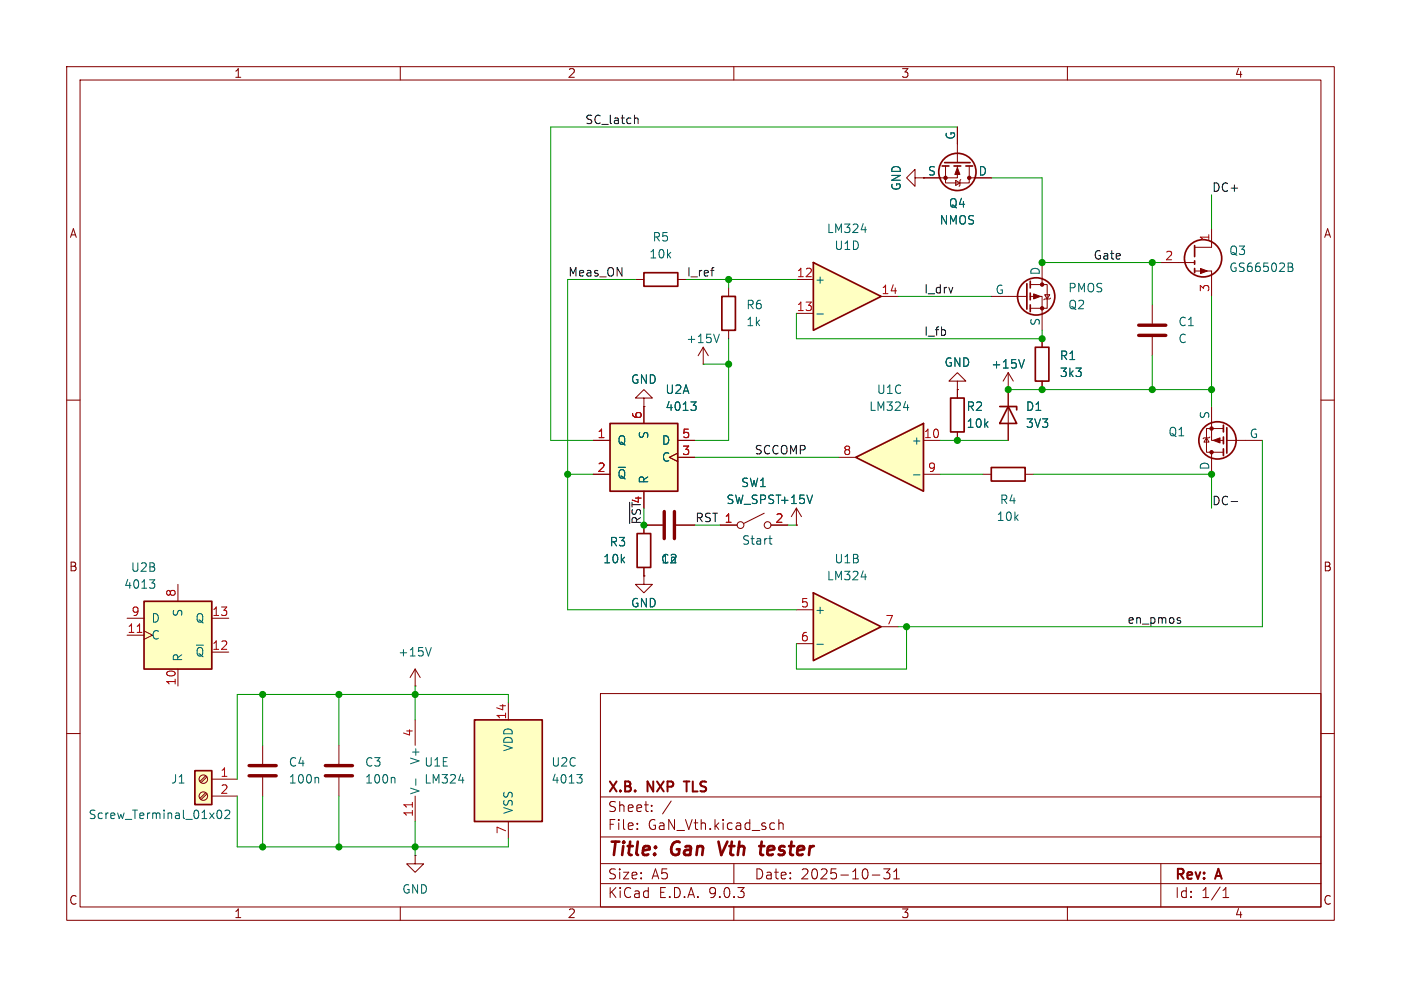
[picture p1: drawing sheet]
<svg xmlns="http://www.w3.org/2000/svg" width="210mm" height="148mm" viewBox="0 0 210 148" stroke-linecap="round" stroke-linejoin="round" font-family="sans-serif">
<g fill="none" stroke="#840000" stroke-width=".15">
<path d="M10 10h190v128h-190zM12 12h186v124h-186zM60 10v2M110 10v2M160 10v2M137.2 26.7v-1.3l-1.3 1.3 1.3 1.2v-1.2h1.2M138.4 26.7h.1M156.2 50.8v1.3M156.2 57.2v1.2M10 60h2M198 60h2M10 110h2"/>
<path d="M90 104h108v32h-108zM90 119.5h108M198 110h2M60 136v2M90 132.5h108M90 129.5h108M90 125.5h108M95.5 124.2v.2M95.5 123.5v.1M97.7 121.5v.2M97.7 120.8v.1M100.6 120.1l-1.3 1.9"/>
<path d="M110 136v2M110 129.5v3M116.8 122.9v1.5M116.8 123.5a.37 .37 0 0 1 .6 .1v.8M130.8 131.2h1.1M132.5 130.3h.9l-.5 .6a.41 .41 0 0 1 .5 .2v.4l-.1 .2-.6 .1-.2-.2M134 131.8h.8M134 130.7l.4-.4v1.5M160 136v2M174 129.5v6.5M183.3 134.6h.9M183.3 133.5l.5-.4v1.5"/>
</g>
<path d="M107.7 126.2l.4 2M113.8 126.9h.8M114 128.1l.4 .1M114.2 126.2l-.2 1.7" fill="none" stroke="#840000" stroke-width=".4"/>
<path d="M102.5 117.2h.8" fill="none" stroke="#840000" stroke-width=".3"/>
<path d="M155.2 52.1h2v5.1h-2z" fill="none" stroke="#840000" stroke-width=".25"/>
<path d="M121.9 39.4l10.2 5.1-10.2 5z" fill="#ffffc2"/>
<g fill="none" stroke="#840000" stroke-width=".25">
<path d="M121.9 39.4l10.2 5.1-10.2 5zM179.1 36.8v1.7M179.1 39.1v.5M153.9 42.5v3.9M154.4 42.2v1M154.4 43.9v1.1M154.4 45.7v1M179.1 40.3v.6"/>
<circle cx="180.3" cy="38.7" r="2.79"/>
<circle cx="155.3" cy="44.4" r="2.79"/>
</g>
<path d="M156.2 39.4v3.3M174 39.4h5.1M181.6 34.3v2.8h-2.5M119.4 41.9h2.5M119.4 47h2.5M132.1 44.5h2.5M148.6 44.5h5.3M154.4 42.7h2.6v3.5h-2.6M154.4 44.5h1.8v5M156.6 44.2h.8l-.4 .6zM157.5 44.7l-.1 .1h-.8l-.1 .2M179.1 40.6h2.5v3.9" fill="none" stroke="#840000" stroke-width=".15"/>
<path d="M129.1 34.4h.8M193.1 39.4h.4l.2 .2 .1 .2-.3 .2M122.4 47.1h1M193.1 40h.4M193.5 40a.34 .34 0 0 1 .3 .4 .34 .34 0 0 1-.2 .3h-.5" fill="none" stroke="#006464" stroke-width=".15"/>
<g fill="#840000" stroke="#840000" stroke-width=".15">
<path d="M154.9 44.1l1.1 .4-1.1 .3z"/>
<path d="M180 40.3l1 .3-1 .4z"/>
<circle cx="156.2" cy="42.7" r=".25"/>
<circle cx="156.2" cy="46.2" r=".25"/>
</g>
<path d="M91.4 63.5h10.2v10.2h-10.2z" fill="#ffffc2"/>
<path d="M142.5 59.7h2v5.1h-2zM91.4 63.5h10.2v10.2h-10.2zM149.9 61h2.5v.5M151.1 61l1.3 2.5h-2.5zM95.5 80h2v5.1h-2z" fill="none" stroke="#840000" stroke-width=".25"/>
<g fill="none" stroke="#840000" stroke-width=".15">
<path d="M143.5 58.4v1.3M151.1 58.4v7.6M88.9 66h2.5M88.9 71.1h2.5M96.5 61v2.5M99.3 78.7h-2.8v1.3M101.3 78.7h2.8M101.6 67.9l-1.3 .7 1.3 .6M101.6 66h2.5M101.6 68.6h2.5M143.5 64.8v1.2M96.5 86.4v1.2h1.3l-1.3 1.3-1.3-1.3h1.3"/>
<path d="M96.5 86.4h.1M96.5 85.1v1.3M62.2 102.9h.1M62.2 100.3l-.7 1.3M62.2 100.3l.8 1.3M62.2 100.3v2.6M62.2 128.3v1.2h1.3l-1.3 1.3-1.2-1.3h1.2M62.2 128.3h.1"/>
</g>
<path d="M103.6 60.3h.7l-.4 .5M104.1 60.8l.2 .2v.3l-.2 .2M64.6 97.1l-.4 1.3" fill="none" stroke="#006464" stroke-width=".15"/>
<path d="M99.6 76.7v4.1M101.1 76.7v4.1" fill="none" stroke="#840000" stroke-width=".51"/>
<path d="M121.9 88.9l10.2 5.1-10.2 5.1z" fill="#ffffc2"/>
<g fill="none" stroke="#840000" stroke-width=".25">
<path d="M96.5 40.9h5.1v2h-5.1zM183.4 63.8v1M183.4 65.5v1M183.4 67.3v1M183.9 64.1v3.8M121.9 88.9l10.2 5.1-10.2 5.1z"/>
<circle cx="182.5" cy="66" r="2.79"/>
</g>
<g fill="none" stroke="#840000" stroke-width=".15">
<path d="M95.2 41.9h1.3M96.5 59.7h1.3l-1.3-1.3-1.3 1.3h1.3v1.3M101.6 41.9h1.3M105.4 54.6h.1M105.4 52.1l-.8 1.2M105.4 52.1l.8 1.2M105.4 52.1v2.5M96.5 61h.1M107.9 78.7h2.6M114.6 77l-3.1 1.5M115.6 78.7h2.5M119.4 78.7h.1"/>
<path d="M119.4 76.2l-.8 1.3M119.4 76.2l.7 1.3M119.4 76.2v2.5M180.8 65.7l.4 .6h-.7zM181.4 65.5l-.2 .2h-.7l-.2 .1M181.6 61v5h1.8M181.6 67.8v3.3M183.4 64.3h-2.6v3.5h2.6M183.9 66h5.3M119.4 91.4h2.5M119.4 96.5h2.5M132.1 94h2.5"/>
<path d="M39.4 111.8v2.8M39.4 116.6v2.8M50.8 111.8v2.8M50.8 116.6v2.8"/>
<circle cx="111" cy="78.7" r=".51"/>
<circle cx="115.1" cy="78.7" r=".51"/>
</g>
<path d="M107.8 50.1l-.4 1.3M121.8 74.2l-.4 1.3M122.4 96.6h1M129.1 86.5h.8M47.6 116.6l.2 .2v.6M59 116.6l.2 .2v.6" fill="none" stroke="#006464" stroke-width=".15"/>
<path d="M37.3 114.8h4.1M37.3 116.3h4.1M48.8 114.8h4M48.8 116.3h4" fill="none" stroke="#840000" stroke-width=".51"/>
<g fill="#840000" stroke="#840000" stroke-width=".15">
<path d="M181.9 66l1-.3v.7z"/>
<circle cx="181.6" cy="67.8" r=".25"/>
<circle cx="181.6" cy="64.3" r=".25"/>
</g>
<path d="M128.3 68.6l10.1-5.1v10.2z" fill="#ffffc2"/>
<g fill="none" stroke="#840000" stroke-width=".25">
<path d="M141.2 24.9h1M141.6 24.4h3.8M143 24.9h1M144.8 24.9h1M108.2 44.5h2v5h-2zM128.3 68.6l10.1-5.1v10.2z"/>
<circle cx="143.5" cy="25.8" r="2.79"/>
</g>
<path d="M143.5 19.1v5.3M141.7 24.9v2.5h3.6v-2.5M143.3 27.1l.6 .3-.6 .4zM143.5 24.9v1.8h-5.1M144 26.9l-.1 .2v.7l-.1 .1M145.3 26.7h3.3M109.2 43.2v1.3M109.2 49.5v1.3M125.7 68.6h2.6M138.4 66h2.6M138.4 71.1h2.6" fill="none" stroke="#840000" stroke-width=".15"/>
<path d="M135.4 61.1h.8M136.9 71.2h1" fill="none" stroke="#006464" stroke-width=".15"/>
<g fill="#840000" stroke="#840000" stroke-width=".15">
<path d="M143.5 25.1l.4 1.1h-.8z"/>
<circle cx="145.3" cy="26.7" r=".25"/>
<circle cx="141.7" cy="26.7" r=".25"/>
</g>
<path d="M29.2 115.6h2.5v5.1h-2.5z" fill="#ffffc2"/>
<path d="M29.2 115.6h2.5v5.1h-2.5z" fill="none" stroke="#840000" stroke-width=".25"/>
<g fill="none" stroke="#840000" stroke-width=".15">
<path d="M30.8 116.3l-.8 .9M30.8 118.9l-.8 .8M31 116.5l-.9 .8M31 119l-.9 .9M31.7 116.8h3.9M31.7 119.4h3.9"/>
<circle cx="30.5" cy="116.8" r=".63"/>
<circle cx="30.5" cy="119.4" r=".63"/>
</g>
<path d="M32.6 121.6l.2-.1a.69 .69 0 0 1 .5 .5 .69 .69 0 0 1-.2 .7l-.2 .1a.69 .69 0 0 1-.3-1.2zM33.7 121.6l.5-.1 .2 .1v.2l-.7 1h.7" fill="none" stroke="#006464" stroke-width=".15"/>
<path d="M21.6 90.2h10.1v10.1h-10.1z" fill="#ffffc2"/>
<path d="M21.6 90.2h10.1v10.1h-10.1z" fill="none" stroke="#840000" stroke-width=".25"/>
<path d="M19 92.7h2.6M19 95.3h2.6M21.6 94.6l1.3 .7-1.3 .6M26.7 87.6v2.6M31.7 92.7h2.6M31.7 97.8h2.6M26.7 100.3v2.6M62.2 108v3.8M62.2 119.4v3.8" fill="none" stroke="#840000" stroke-width=".15"/>
<path d="M20.6 94.8h.7M61.8 120.3v.7" fill="none" stroke="#a90000" stroke-width=".15"/>
<path d="M22.4 86.9h.8l-.4 .5M23 87.4l.2 .3v.3l-.2 .2M62.3 116.8v1M68.8 117h.7" fill="none" stroke="#006464" stroke-width=".15"/>
<path d="M71.1 108h10.2v15.2h-10.2z" fill="#ffffc2"/>
<path d="M148.6 70.1h5.1v2h-5.1zM71.1 108h10.2v15.2h-10.2z" fill="none" stroke="#840000" stroke-width=".25"/>
<g fill="none" stroke="#840000" stroke-width=".15">
<path d="M143.5 19.1v2.5M138.4 26.7h.1M138.4 26.7h2.6M146 26.7h2.6M143.5 57.2h1.3l-1.3-1.3-1.3 1.3h1.3v1.2M143.5 58.4h.1M143.5 58.4v1.3M151.1 58.4h.1M151.1 55.9l-.7 1.3M151.1 55.9l.8 1.3M151.1 55.9v5.1M156.2 50.8v1.3"/>
<path d="M156.2 57.2v1.2M172.7 45.7v2.8M172.7 50.5v2.8M88.9 71.1h2.5M88.9 66h2.5M96.5 61h.1M96.5 61v2.5M99.3 78.7h-2.8v1.3M101.3 78.7h2.8M101.6 67.9l-1.3 .7 1.3 .6M101.6 66h2.5M101.6 68.6h2.5"/>
<path d="M107.9 78.7h2.6M115.6 78.7h2.5M119.4 78.7h.1M143.5 64.8v1.2M147.3 71.1h1.3M151.1 63.5v2.5M153.7 71.1h1.2M96.5 86.4h.1M96.5 85.1v1.3M76.2 105.4v2.6M76.2 123.2v2.5"/>
</g>
<path d="M153.5 53.9l-.4 1.3M103.6 60.3h.7l-.4 .5M104.1 60.8l.2 .2v.3l-.2 .2M121.8 74.2l-.4 1.3M86.5 116.1h.8l-.5 .5M87 116.6l.3 .3v.3l-.3 .2" fill="none" stroke="#006464" stroke-width=".15"/>
<path d="M170.7 48.8h4.1M170.7 50.3h4.1" fill="none" stroke="#840000" stroke-width=".51"/>
<path d="M95.3 17.7l.3 .1 .1 .1v.6M106.5 40.6h.5M106.9 40.1h.1M94.4 75.3v3.2M184.6 75.2h.9M176.6 93l.3 .1 .1 .2-.2 .2h-.2M176.6 92.6l.3 .1" fill="none" stroke="#0f0f0f" stroke-width=".15"/>
<g fill="none" stroke="#009600" stroke-width=".15">
<path d="M143.5 19.1h-61v46.9h6.4M148.6 26.7h7.6v12.7h17.8M172.7 39.4v6.3M181.6 29.2v5.1M95.2 41.9h-10.1v49.5h34.3M102.9 41.9h16.5M105.4 54.6h3.8M109.2 41.9v1.3M109.2 50.8v15.2h-5.1M119.4 47v3.8h36.8v-1.3M134.6 44.5h14M151.1 58.4h30.5"/>
<path d="M172.7 53.3v5.1M181.6 44.5v16.5M85.1 71.1h3.8M104.1 78.7h3.8M104.1 68.6h21.6M118.1 78.7h1.3M141 66h10.1M141 71.1h6.3M154.9 71.1h26.7v5.1M189.2 66v28h-54.6M135.9 94v6.3h-16.5v-3.8M35.6 119.4v7.6h40.6v-1.3"/>
<path d="M39.4 104.1v7.7M39.4 119.4v7.6M50.8 104.1v7.7M50.8 119.4v7.6M62.2 102.9v5.1M76.2 105.4v-1.3h-40.6v12.7M62.2 123.2v5.1"/>
</g>
<path d="M115.2 80.8h.5M115.4 81.4l.3 .2" fill="none" stroke="#0000c2" stroke-width=".15"/>
<g fill="#009600" stroke="#009600" stroke-width=".15">
<circle cx="85.1" cy="71.1" r=".46"/>
<circle cx="135.9" cy="94" r=".46"/>
<circle cx="109.2" cy="54.6" r=".46"/>
<circle cx="109.2" cy="41.9" r=".46"/>
<circle cx="62.2" cy="104.1" r=".46"/>
<circle cx="50.8" cy="104.1" r=".46"/>
<circle cx="62.2" cy="127" r=".46"/>
<circle cx="50.8" cy="127" r=".46"/>
<circle cx="39.4" cy="127" r=".46"/>
<circle cx="39.4" cy="104.1" r=".46"/>
<circle cx="156.2" cy="58.4" r=".46"/>
<circle cx="151.1" cy="58.4" r=".46"/>
<circle cx="156.2" cy="39.4" r=".46"/>
<circle cx="156.2" cy="50.8" r=".46"/>
<circle cx="172.7" cy="39.4" r=".46"/>
<circle cx="143.5" cy="66" r=".46"/>
<circle cx="172.7" cy="58.4" r=".46"/>
<circle cx="181.6" cy="58.4" r=".46"/>
<circle cx="181.6" cy="71.1" r=".46"/>
</g>
<g font-size="2.8" fill="#840000">
<text x="91" y="128.9">Title:</text>
<text x="100.7" y="128.9">Gan</text>
<text x="108.6" y="128.9">Vth</text>
<text x="115.6" y="128.9">tester</text>
</g>
<g font-size="2.1" fill="#840000">
<text x="91" y="119.2">X.B.</text>
<text x="97.1" y="119.2">NXP</text>
<text x="103.4" y="119.2">TLS</text>
<text x="91" y="124.7">File:</text>
<text x="91" y="122">Sheet:</text>
<text x="97.1" y="124.7">GaN_Vth.kicad_sch</text>
<text x="91" y="134.9">KiCad</text>
<text x="91" y="132.1">Size:</text>
<text x="97.7" y="132.1">A5</text>
<text x="98.7" y="134.9">E.D.A.</text>
<text x="106.3" y="134.9">9.0.3</text>
<text x="113" y="132.1">Date:</text>
<text x="120" y="132.1">2025-10-31</text>
<text x="176" y="132.3">Rev:</text>
<text x="176" y="134.9">Id:</text>
<text x="180.1" y="134.9">1/1</text>
<text x="182.4" y="132.3">A</text>
</g>
<g font-size="1.8" fill="#840000">
<text x="35" y="11.9">1</text>
<text x="85" y="11.9">2</text>
<text x="135" y="11.9">3</text>
<text x="185" y="11.9">4</text>
<text x="10.3" y="35.9">A</text>
<text x="198.4" y="35.9">A</text>
<text x="10.3" y="85.9">B</text>
<text x="198.3" y="85.9">B</text>
<text x="10.3" y="135.9">C</text>
<text x="35" y="137.9">1</text>
<text x="85" y="137.9">2</text>
<text x="135" y="137.9">3</text>
<text x="185" y="137.9">4</text>
<text x="198.3" y="135.9">C</text>
</g>
<g font-size="1.8" fill="#0f0f0f">
<text x="87.6" y="18.7">SC_latch</text>
<text x="181.6" y="28.9">DC+</text>
<text x="85.1" y="41.6">Meas_ON</text>
<text x="102.9" y="41.6">I_ref</text>
<text x="163.8" y="39">Gate</text>
<text x="138.4" y="44.1">I_drv</text>
<text x="138.4" y="50.5">I_fb</text>
<text x="113" y="68.2">SCCOMP</text>
<text x="181.6" y="75.9">DC-</text>
<text x="104.1" y="78.4">RST 1</text>
<text x="168.9" y="93.6">en_pmos</text>
</g>
<g font-size="1.8" fill="#006464">
<text x="143.3" y="21.1" transform="rotate(-90 143.3 21.1)">G</text>
<text x="135.2" y="28.7" transform="rotate(-90 135.2 28.7)">GND</text>
<text x="139" y="26.4">S</text>
<text x="146.6" y="26.4">D</text>
<text x="123.8" y="35.2">LM324</text>
<text x="140.7" y="33.9">NMOS</text>
<text x="142.1" y="31.3">Q4</text>
<text x="97.2" y="39">10k</text>
<text x="97.7" y="36.4">R5</text>
<text x="125" y="37.7">U1D</text>
<text x="156" y="41.4" transform="rotate(-90 156 41.4)">D</text>
<text x="184.2" y="38.5">Q3</text>
<text x="184.2" y="41">GS66502B</text>
<text x="111.8" y="46.6">R6</text>
<text x="122" y="42.8">+</text>
<text x="149.1" y="44.2">G</text>
<text x="160" y="46.6">Q2</text>
<text x="160" y="44">PMOS</text>
<text x="102.8" y="51.7">+15V</text>
<text x="111.8" y="49.1">1k</text>
<text x="156" y="49" transform="rotate(-90 156 49)">S</text>
<text x="176.5" y="49.1">C1</text>
<text x="176.5" y="51.7">C</text>
<text x="94.5" y="57.8">GND</text>
<text x="99.6" y="59.3">U2A</text>
<text x="131.3" y="59.3">U1C</text>
<text x="141.5" y="55.2">GND</text>
<text x="148.5" y="55.5">+15V</text>
<text x="158.8" y="54.2">R1</text>
<text x="158.8" y="56.7">3k3</text>
<text x="97.4" y="65.9" transform="rotate(-90 97.4 65.9)">S</text>
<text x="99.6" y="61.8">4013</text>
<text x="130.2" y="61.8">LM324</text>
<text x="144.8" y="61.8">R2</text>
<text x="144.8" y="64.4">10k</text>
<text x="153.7" y="61.8">D1</text>
<text x="153.7" y="64.4">3V3</text>
<text x="175" y="65.6">Q1</text>
<text x="181.4" y="62.9" transform="rotate(-90 181.4 62.9)">S</text>
<text x="187.2" y="65.8">G</text>
<text x="92.5" y="66.9">Q</text>
<text x="92.5" y="72">~{Q}</text>
<text x="99.1" y="66.9">D</text>
<text x="99.1" y="69.4">C</text>
<text x="136.5" y="66.9">+</text>
<text x="181.4" y="70.6" transform="rotate(-90 181.4 70.6)">D</text>
<text x="97.4" y="72.6" transform="rotate(-90 97.4 72.6)">R</text>
<text x="108.8" y="75.8">SW_SPST+15V</text>
<text x="111" y="73.3">SW1</text>
<text x="149.8" y="75.8">R4</text>
<text x="91.3" y="82.1">R3</text>
<text x="149.3" y="78.3">10k</text>
<text x="18.5" y="88.5">4013</text>
<text x="19.5" y="86">U2B</text>
<text x="90.3" y="84.7">10k</text>
<text x="99" y="84.7">1n</text>
<text x="123.8" y="87.2">LM324</text>
<text x="125" y="84.7">U1B</text>
<text x="22.6" y="93.6">D</text>
<text x="27.5" y="92.6" transform="rotate(-90 27.5 92.6)">S</text>
<text x="29.2" y="93.6">Q</text>
<text x="94.5" y="91.3">GND</text>
<text x="122" y="92.3">+</text>
<text x="22.6" y="96.1">C</text>
<text x="27.5" y="99.3" transform="rotate(-90 27.5 99.3)">R</text>
<text x="29.2" y="98.7">~{Q}</text>
<text x="59.6" y="98.7">+15V</text>
<text x="77.1" y="112.8" transform="rotate(-90 77.1 112.8)">VDD</text>
<text x="25.5" y="117.7">J1</text>
<text x="43.2" y="115.2">C4</text>
<text x="43.2" y="117.7">100n</text>
<text x="54.6" y="115.2">C3</text>
<text x="54.6" y="117.7">100n</text>
<text x="63.1" y="119.3" transform="rotate(-90 63.1 119.3)">V-</text>
<text x="63.1" y="114.8" transform="rotate(-90 63.1 114.8)">V+</text>
<text x="63.5" y="115.2">U1E</text>
<text x="63.5" y="117.7">LM324</text>
<text x="82.6" y="115.2">U2C</text>
<text x="82.6" y="117.7">4013</text>
<text x="13.2" y="123">Screw_Terminal_01x02</text>
<text x="77.1" y="122.2" transform="rotate(-90 77.1 122.2)">VSS</text>
<text x="60.2" y="134.2">GND</text>
</g>
<g font-size="1.8" fill="#a90000">
<text x="119.3" y="41.7">12</text>
<text x="174.6" y="39.1">2</text>
<text x="181.4" y="36.3" transform="rotate(-90 181.4 36.3)">1</text>
<text x="119.3" y="46.7">13</text>
<text x="132" y="44.2">14</text>
<text x="181.4" y="43.9" transform="rotate(-90 181.4 43.9)">3</text>
<text x="89.5" y="65.8">1</text>
<text x="96.3" y="62.9" transform="rotate(-90 96.3 62.9)">6</text>
<text x="102.2" y="65.8">5</text>
<text x="138.4" y="65.8">10</text>
<text x="89.5" y="70.9">2</text>
<text x="102.2" y="68.3">3</text>
<text x="126.3" y="68.3">8</text>
<text x="139" y="70.9">9</text>
<text x="96.3" y="75.6" transform="rotate(-90 96.3 75.6)">4</text>
<text x="108.5" y="78.5">1</text>
<text x="116.1" y="78.5">2</text>
<text x="26.4" y="89.6" transform="rotate(-90 26.4 89.6)">8</text>
<text x="19" y="95">11</text>
<text x="19.6" y="92.5">9</text>
<text x="31.7" y="92.5">13</text>
<text x="119.9" y="91.2">5</text>
<text x="132.6" y="93.7">7</text>
<text x="31.7" y="97.5">12</text>
<text x="119.9" y="96.3">6</text>
<text x="26.4" y="102.9" transform="rotate(-90 26.4 102.9)">10</text>
<text x="75.9" y="108" transform="rotate(-90 75.9 108)">14</text>
<text x="62" y="110.6" transform="rotate(-90 62 110.6)">4</text>
<text x="32.9" y="116.6">1</text>
<text x="32.9" y="119.1">2</text>
<text x="62" y="122.6" transform="rotate(-90 62 122.6)">11</text>
<text x="75.9" y="125.2" transform="rotate(-90 75.9 125.2)">7</text>
</g>
<text font-size="1.8" fill="#009600" x="96.2" y="78.7" transform="rotate(-90 96.2 78.7)">~{RST}</text>
<text font-size="1.8" fill="#0000c2" x="111.1" y="81.9">Start</text>
</svg>
